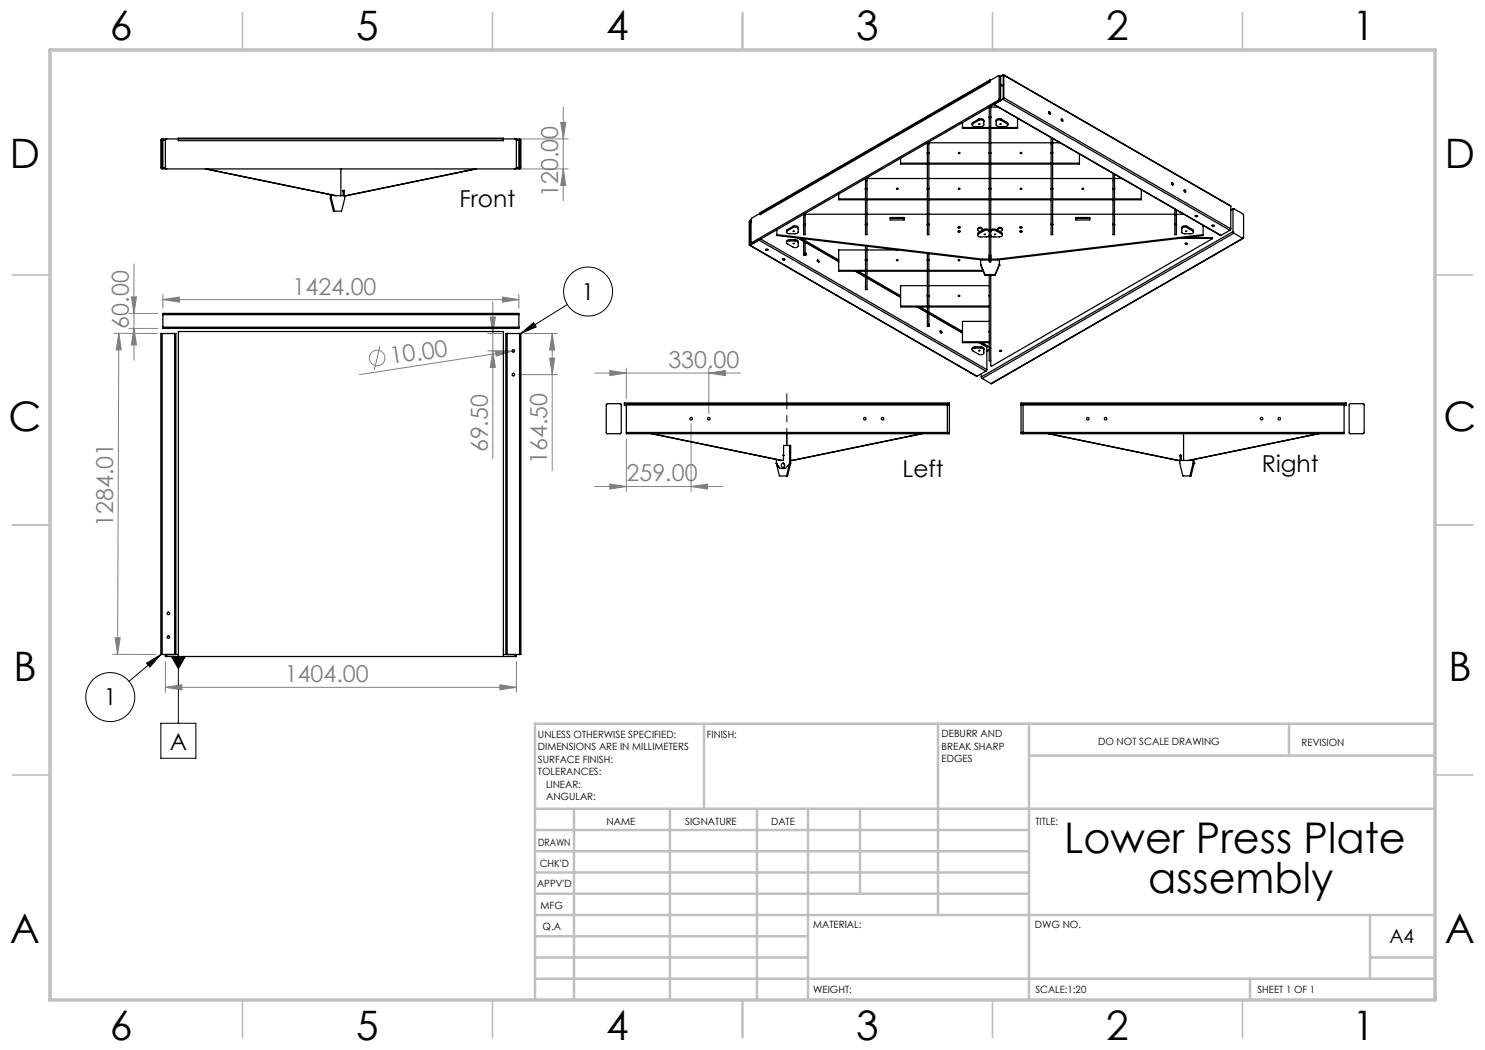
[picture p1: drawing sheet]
<svg xmlns="http://www.w3.org/2000/svg" width="297mm" height="210mm" viewBox="0 0 297 210" stroke-linecap="round" stroke-linejoin="round" font-family="sans-serif">
<g fill="none" stroke="#808080" stroke-width=".2">
<path d="M104 27.8h9.7M104 33.8h9.7M112.1 24.5h1.1l-.5 3.3zM112.7 21.4v18.7M112.7 33.8l.5 3.3h-1.1zM26.3 59.4h1l-.5 3.3zM26.8 52.8v19.2M32.6 59.9l3.3-.5v1zM32.6 58.9v2.8M32.6 59.9h71.2M100.5 59.4l3.3 .5-3.3 .5zM103.8 58.9v2.8"/>
<path d="M22.8 66.7h8.6M23.8 66.7l-.3 64.2M23.8 66.7l.5 3.3h-1.1zM25.8 62.7h5.8M25.8 65.7h5.8M26.8 65.7l.5 3.3h-1zM76 69.3l-1.1 4.6M97.6 66.7h2.8M97.6 70.2h4.1M98.1 63.4h1l-.5 3.3zM98.6 60.4v31.4M98.6 70.2l.5 3.3h-1z"/>
<path d="M99.1 70.2h3.3l-3.2 1zM102.9 70.1l-31 4.8M103.7 74.9h7.7M104.9 66.7h6.5M109.9 71.6h1l-.5 3.3zM110.4 66.7v27.4M110.4 66.7l.5 3.3h-1zM118.9 74.6h29.2M122 74.1l3.3 .5-3.3 .5zM125.3 73.6v6.1M141.8 74.6l3.3-.5v1zM141.8 73.6v9.1"/>
<path d="M118.9 97.3h25.7M122 96.8l3.3 .5-3.3 .5zM125.3 87.7v10.6M138.2 97.3l3.3-.5v1zM138.2 84.7v13.6M22.5 130.9h8.7M23 127.6h1l-.5 3.3zM33.1 137.5l3.3-.5v1zM33.1 132.3v6.2M33.1 137.5h70.2M100 137l3.3 .5-3.3 .5zM103.3 132.3v6.2"/>
<circle cx="75.4" cy="71.6" r="1.56"/>
</g>
<g fill="none" stroke="#000" stroke-width=".2">
<path d="M104.2 66.7l2.5-2.2 .5 .9zM113.5 60.9l-9.3 5.8M29.3 132.6l2.9-1.7-2.2 2.5zM32.2 130.9l-6.4 5.4M34.3 131.3h2.8l-1.4 2.5zM35.7 131.3v13.4M32.2 144.7h7v7h-7z"/>
<circle cx="117.6" cy="58.3" r="4.9"/>
<circle cx="22.1" cy="139.4" r="4.9"/>
</g>
<path d="M157.4 78.7v10" fill="none" stroke="#000" stroke-width=".2" stroke-dasharray="15.2 1.3 1.3 1.3" stroke-dashoffset="12.1"/>
<g fill="none" stroke="#c0c0c0" stroke-width=".35">
<path d="M48.5 2.5v7.5M98.5 2.5v7.5M148.5 2.5v7.5M198.5 2.5v7.5M248.5 2.5v7.5M2.5 55h7.5M287 55h7.5M2.5 105h7.5M287 105h7.5M2.5 155h7.5M287 155h7.5M48.5 200v7.5"/>
<path d="M98.5 200v7.5M148.5 200v7.5M198.5 200v7.5M248.5 200v7.5"/>
</g>
<g fill="none" stroke="#c0c0c0" stroke-width=".5">
<path d="M140.8 144.8v17M187.6 144.8v38.2M205.8 144.8v55.2M205.8 151.1h81.2M257.8 144.8v6.3M287 144.8h-180v55.2M107 161.8h180M107 178.8h98.8M107 174.5h98.8M107 170.3h98.8M107 166h98.8M114.8 161.8v38.2"/>
<path d="M134 161.8v38.2M151.4 161.8v38.2M161.6 161.8v38.2M172 161.8v17M107 195.8h180M107 191.5h54.6M107 187.3h54.6M107 183h180M250 195.8v4.2M274 191.5h13M274 183v12.8"/>
</g>
<path d="M10 10h277v190h-277z" fill="none" stroke="#c0c0c0" stroke-width=".7"/>
<path d="M104.2 66.7l2.5-2.2 .5 .9zM29.3 132.6l2.9-1.7-2.2 2.5zM34.3 131.3l1.4 2.5 1.4-2.5z" fill="#000"/>
<g fill="#808080">
<path d="M99.1 70.2h3.3l-3.2 1z"/>
<path d="M33.1 137.5l3.3-.5v1zM100 137l3.3 .5-3.3 .5zM122 96.8l3.3 .5-3.3 .5zM138.2 97.3l3.3-.5v1zM122 74.1l3.3 .5-3.3 .5zM141.8 74.6l3.3-.5v1z"/>
<path d="M32.6 59.9l3.3-.5v1zM100.5 59.4l3.3 .5-3.3 .5z"/>
<path d="M23.8 66.7l.5 3.3h-1.1zM23 127.6h1l-.5 3.3z"/>
<path d="M112.1 24.5h1.1l-.5 3.3zM112.7 33.8l.5 3.3h-1.1zM26.3 59.4h1l-.5 3.3zM26.8 65.7l.5 3.3h-1zM98.1 63.4h1l-.5 3.3zM98.6 70.2l.5 3.3h-1zM110.4 66.7l.5 3.3h-1zM109.9 71.6h1l-.5 3.3z"/>
</g>
<g fill="none" stroke="#000" stroke-width=".25">
<path d="M198 16l.1 .1M199.8 15.1l.3 .3M199.8 19.7l-.1 .4M199.8 15.3l-.1-.1-49.3 28.4-.2 .3v4.5l.2 .1M199.8 19.7l.3 .2M199.8 15.3v4.4M199.8 15.3l.3 .1M200.1 19.9l-.2 .3M200.1 15.4v4.5M200.1 17l.6 .3M200.1 16.8l.6 .4M200.6 15.1h.1"/>
<path d="M200.6 19.9l-1.8 1 45.4 26.2M200.6 15.1l-.5 .2M200.6 19.9l45.4 26.2M200.7 15.1v4.5l-.6 .4M200.7 14.9l45.5 26.4M200.8 15.1l-.2-.2-.6 .4M200.8 19.5l-.2 .4M200.8 15.1v4.4M200.8 19.5l45.4 26.3M200.8 15.1l45.4 26.2M32.2 27.9l71.7-.1 .3 .2v5.5l-.3 .3h-71.5l-.2-.3zM32.6 33.5v.1"/>
<path d="M32.6 27.9v.1M32.6 28v5.5M32.6 28h.5M32.6 33.5h.5M33.1 33.5l.2 .3M33.1 28v5.5M33.1 27.9l-.8 .1v5.6h.8M33.3 27.8l-.2 .2M35.7 27.6h65v.5h-65zM41.1 33.8l25.9 5.3h2.3l26-5.3M41.3 33.8l25.9 5.3M66.1 39.7h.2"/>
<path d="M66.1 38.9v.8M66.1 39.7h.1M66.3 39.7l.6 2.5M66.3 39v.7M68.2 33.8v5.3M68.6 38.2v.9M68.6 38.2h.2M68.8 38.2v.9M68.9 38.1h-.3v.1M68.9 39.1v.6l-.6 2.5h-1.6l-.6-2.5M95.1 33.8l-26 5.3M103 27.8l.3 .2"/>
<path d="M103.3 27.9l.7 .1v5.6h-.7M103.3 33.5l-.3 .3M103.3 28v5.5M103.3 28h.5M103.3 33.5h.5M103.8 33.5v.1M103.8 27.9v.1M103.8 28v5.5M167.7 39.8h5.4M167.7 38.8v1.2h5.4M173.1 37.7v.1M173.1 36.1h.3"/>
<path d="M173.4 37.7v.1M173.4 35.5v11.4h-.3v-11.2M173.4 39.8h12.1M173.4 35.7h12.1M173.4 40h12.1M179.3 37.8h.2M180.1 32.6h5.4M180.1 31.7v1.1h5.4M185.5 37.7v.1M185.5 30.5v.2M185.5 28.7h.3M185.8 37.7v.1"/>
<path d="M185.8 30.5v.2M185.8 28.4v18.5h-.3v-18.3M185.8 39.8h12.1M185.8 35.7h12.1M185.8 40h12.1M185.8 32.6h12.1M185.8 28.6h12.1M185.8 32.8h12.1M191.7 37.8h.2M191.7 30.7h.2M192.5 25.5h5.4M192.5 24.5v1.2h5.4"/>
<path d="M194.6 24.5l-.2 .5M194.6 24.5v.2M195.7 24.1l.6-.1 .5 .3M195.7 23.8l.6-.1 .4 .3v1.1l-.5 .2-1.6-.1a.25 .25 0 0 1-.2-.3 .25 .25 0 0 1 .2-.2M195.7 23.8v.3M195.7 24.1l-1.1 .6M195.7 23.8l-1.1 .7M197.9 23.4v.1M197.9 37.7v.1M197.9 30.5v.2M197.9 21.6h.3M198.2 23.4v.1"/>
<path d="M198.2 37.7v.1M198.2 30.5v.2M198.2 21.3v31.1h-.3v-31M198.2 25.5h5.3M198.2 21.4h1.4M198.2 39.8h12M198.2 35.7h12M198.2 40h12M198.2 32.6h12M198.2 28.6h12M198.2 32.8h12M198.7 20.9l45.5 26.2"/>
<path d="M199.7 20.1l.2 .1M199.7 20.1l-49.3 28.4M199.9 20.2l-49.2 28.5M200.3 24.1l-.7-.1-.4 .3M200.3 23.8l-.6-.1-.4 .3v1.1l.5 .2 1.6-.1a.25 .25 0 0 0 .2-.3 .25 .25 0 0 0-.2-.2M200.3 23.8v.3M200.3 24.1l1.1 .6M200.3 23.8l1.1 .7M201.4 24.5l.2 .5M201.4 24.5v.2M203.5 23.7v2h-5.3M204.1 37.8h.2"/>
<path d="M204.1 30.7h.2M209.7 22.4l.3 .4M209.8 22.6l.2 .1M209.8 22.4a.21 .21 0 0 1 .3 .1 .21 .21 0 0 1-.3 .2zM210.2 37.7v.1M210.2 30.5v.2M210.2 28.7h.3M210.2 27.5v19.4h.3v-19.2M210.5 37.7v.1M210.5 30.5v.2M210.5 39.8h12.1M210.5 35.7h12.1"/>
<path d="M210.5 40h12.1M210.5 32.6h5.4M210.5 28.6h1.5M212.3 23.9l.2 .4M212.3 24l.2 .2M212.3 23.8a.21 .21 0 0 1 .3 .2 .21 .21 0 0 1-.2 .2zM215.9 30.8v2h-5.4M216.5 37.8h.2M222.6 37.7v.1M222.6 34.7v12.2h.3v-12M222.6 36.1h.3M222.9 37.7v.1"/>
<path d="M222.9 39.8h5.4M222.9 35.7h1.5M228.3 38v2h-5.4M234.3 36.6l.2 .4M234.3 36.8l.3 .1M234.4 36.6a.21 .21 0 0 1 .3 .1 .21 .21 0 0 1-.3 .2zM236.8 38.1l.3 .3M236.8 38.2l.3 .1M236.9 38a.21 .21 0 0 1 .3 .1 .21 .21 0 0 1-.3 .3zM149.9 49l45.5 26.2M150 48.9h.1M150 44.4l.2 .1"/>
<path d="M150 44.4v4.5M150 44.3v.1M150 49l1.8-1 45.4 26.2M150 49l45.4 26.2M150 44.3l.2 .1M150.2 44l-.4 .4v4.5l.2 .1M150.2 44.2l-.2 .1M150.3 48.5l.4 .2M150.4 48.5l.3 .2M150.5 48.7l-.5 .2M152 42.5l46-26.5v.4l-46 26.5zM152.1 47.8l45.3 26.1"/>
<path d="M153.1 49.9h.5M153.2 49.9v-.1a.21 .21 0 0 1 .3 0 .21 .21 0 0 1 .1 .3 .21 .21 0 0 1-.4 0zM155.4 46.9l41.1 4.9M155.4 46v1.1l41.1 4.9M156.5 51.8h.4M156.5 51.8h.1a.21 .21 0 0 1 .3-.1 .21 .21 0 0 1 0 .3 .21 .21 0 0 1-.3 0zM157.5 45.9l-.2 .5M157.5 45.9v.3M157.9 47.9l-.5 .2-.1 .4M157.9 48.2h1.1M157.9 47.9v.3M157.9 47.9h1.1"/>
<path d="M158.6 45.5l.6-.1 .4 .4M158.6 45.3l.5-.1 .5 .2v1.2l-.6 .2-1.6-.2a.25 .25 0 0 1-.1-.2 .25 .25 0 0 1 .2-.2M158.6 45.3v.2M158.6 45.5l-1.1 .7M158.6 45.3l-1.1 .6M159 47.9l.6 .3v1l-.2 .3h-.7l-1.2-.7a.36 .36 0 0 1-.1-.5 .36 .36 0 0 1 .5-.1M159 48.2l.5 .1 .1 .2M159 47.9v.3M159.6 47.6l1.1 .7M159.7 47.6l1 .6M160.3 47.7l.4 .2M160.7 44.8v.2"/>
<path d="M160.7 47.7v3.4h.3v-3.3M160.7 43h.3M161 44.8v.2M161 50.5l.3 .4-.1 .1-.2-.1M161 50.6l.2 .4M161 48.4l6.7 3.8M161 50.8l.2 .1M161 42.7v4.2h-.3v-4M161 42.8h12.1M161 48.1l6.7 3.9M161 48.4l6.7 3.9M163.5 52l.2 .4"/>
<path d="M163.5 52.2l.2 .1M163.5 52a.21 .21 0 0 1 .3 .1 .21 .21 0 0 1-.2 .3zM167.7 54.1h5.4M171.1 54.2l2 1.2M171.2 54.2l1.9 1.1M171.6 54.2l1.5 .9M173.1 52v.1M173.1 44.8v.2M173.1 49.2v8.7h.3v-8.6M173.1 50h-5.4v4.2h5.4M173.4 52v.1M173.4 44.8v.2"/>
<path d="M173.4 55.5l6.7 3.9M173.4 54.1h12.1M173.4 50h6.2M173.4 54.2h12.1M173.4 42.8h12.1M173.4 55.3l6.7 3.8M173.4 55.6l6.7 3.9M178 43.5h2.8v.5h-2.8zM178 43.7h2.8M179.3 52.1h.2M185.5 52v.1M185.5 59.1v.1"/>
<path d="M185.5 44.8v.2M185.5 50.7v14.6h.3v-14.6M185.5 57.1h-5.4v4.3h5.4M185.8 52v.1M185.8 59.1v.1M185.8 44.8v.2M185.8 54.1h10.8M185.8 54.2h10.8M185.8 57.1h12.1M185.8 42.8h12.1M191.6 46.4h.4M191.6 45.5h.4"/>
<path d="M191.7 52.1h.2M191.7 59.3h.2M195.5 46l.2-.3 .3-.1 .5 .4M195.7 46.8a.36 .36 0 0 0-.1 .5 .36 .36 0 0 0 .5 .1h1.4l.4-.4M195.7 46.5l-.2 .5M195.7 46.5v.3M196.1 53h.1M196.1 52v1M196.1 52.9l.9 2M196.1 53l.9 2.1M196.3 46.2a.43 .43 0 0 0 0-.6 .43 .43 0 0 0-.6 0 .43 .43 0 0 0 .1 .6h.4M196.5 51.8h1.4"/>
<path d="M196.5 51.8v.2M196.5 52h1.4M196.8 46.1l.6-.1 .5 .4M196.8 45.9l.6-.1 .5 .3M196.8 45.9v.2M196.8 46.1l-1.1 .7M196.8 45.9l-1.1 .6M197 54.9h2M197 54.9v.2M197 55.1h2M197.9 59.1v.1M197.9 47.3v.1"/>
<path d="M197.9 51.1h.3M197.9 55.1v17.1h.3M197.9 51.3h.3M197.9 51.5h.3M198.2 47.3v.1M198.2 42.8h12M198.2 51.8h1.3M198.2 52h1.3M199 54.9v.2M199.2 46.1l-.6-.1-.4 .4M199.2 45.9l-.6-.1-.4 .3M199.2 45.9v.2"/>
<path d="M199.2 46.1l1.1 .7M199.2 45.9l1.1 .6M199.5 51.8v.2M199.5 46l.2-.3 .3-.1 .5 .4M199.7 46.2a.42 .42 0 0 1 0-.6 .42 .42 0 0 1 .6 0 .42 .42 0 0 1-.1 .6h-.4M199.9 53h.1M199.9 52v1M199.9 53l-.9 2.1M199.9 52.9l-.9 2M200.3 46.8a.36 .36 0 0 1 .1 .5 .36 .36 0 0 1-.5 .1h-1.4l-.3-.4M200.3 46.5l.2 .5M200.3 46.5v.3"/>
<path d="M204 46.4h.4M204 45.5h.4M210.2 44.8v.2M210.5 44.8v.2M210.5 42.8h12.1M215.2 43.5h2.8v.5h-2.8zM215.2 43.7h2.8M222.6 44.8v.2M222.9 44.8v.2M222.9 42.8h12.1M235 44.8v.2M235 41.8v5.1h.3v-4.9"/>
<path d="M235 43h.3M235.3 44.8v.2M235.3 42.8h1.4M236.3 47.6h6M236.9 47.6h5.4M237.1 48.7h.3M237.1 48.7l.1 .1 .1-.1M237.4 45.5l-.6-.1-.4 .4M237.4 45.3l-.5-.1-.5 .2v1.2l.6 .2 1.6-.2a.25 .25 0 0 0 .1-.2 .25 .25 0 0 0-.2-.2M237.4 45.5l1.1 .7M237.4 45.3v.2M237.4 45.3l1.1 .6"/>
<path d="M238.5 45.9l.2 .5M238.5 45.9v.3M239.1 43.1h.4M239.1 43.1h.1a.22 .22 0 0 1 .3 0 .22 .22 0 0 1-.1 .3 .22 .22 0 0 1-.3-.1zM240.6 45.1v2l-41.1 4.9M240.6 46.9l-41.1 4.9M240.7 45.1l-.1 .1M240.8 45.2l-.2 .1M242.3 47.6l.2 .1-44.2 25.5-.1-.1v-18M242.3 47.6l.2 .1M242.3 47.6h.1M242.4 45.1h.5"/>
<path d="M242.4 45.1l.1-.1a.22 .22 0 0 1 .3 0 .22 .22 0 0 1 0 .4 .22 .22 0 0 1-.3-.1zM246 46.1l-1.8 1M246.2 45.8l-.2 .3M246.2 41.3v4.5M246.6 41.8l.2-.1 1.9 1.3v4.6l-.2 .1M246.6 46.3l.2 .3M246.6 41.8v4.5M246.6 46.3l-50.4 29.1M246.6 41.8l-.4 .3M246.6 41.7l-.4 .3M246.8 46.6l1.7 1.1M246.8 46.6l-50.4 29.1"/>
<path d="M248.5 47.7l-50.3 29M248.7 47.7l-50.5 29M32.4 66.7h-.2v64.2h.2M32.4 66.7h2.5M32.4 66.7v64.2M32.6 65.4v.3h71.2v-.3M32.6 62.9v-.2h71.2v.2M32.6 62.9v2.5M32.6 62.9h71.2M32.6 65.4h71.2M34.9 66.7h.3v64.2M34.9 66.7v64.2"/>
<path d="M101.4 66.7h-.2v64.2M101.4 66.7v64.2M101.4 66.7h2.5M103.8 62.9v2.5M103.9 66.7h.3v64.2h-.3M103.9 66.7v64.2M180.1 61.2h5.4M183.4 61.4l2.1 1.2M183.6 61.4l1.9 1.1M184 61.4l1.5 .8M185.8 64.8v.4M185.8 62.7l6.7 3.8"/>
<path d="M185.8 61.2h12.1M185.8 61.4h12.1M185.8 62.4l6.7 3.9M185.8 62.7l6.7 3.9M188 66.2l.3 .4M188 66.4l.3 .1M188.1 66.2a.21 .21 0 0 1 .3 .1 .21 .21 0 0 1-.3 .2zM192.5 68.4h5.4M195 69.4l-.5 .2-.1 .4M195 69.6h1.2M195 69.4v.2M195 69.4h1.2"/>
<path d="M195.8 68.5l1.6 .9M196 68.5l1.4 .9M196.2 69.4l.6 .3v1l-.3 .2h-.7l-1.2-.7a.36 .36 0 0 1-.1-.5 .36 .36 0 0 1 .5-.1M196.2 69.6l.3 .1 .3 .3M196.2 69.4v.2M196.2 75.4l.2 .3M196.2 74.8v.6M196.4 68.5l1.5 .9M196.4 75.7l1.8 1M197.2 74.2l-1.8 1M197.4 73.9l-.2 .3M197.4 69.4v4.5"/>
<path d="M197.9 66.3v.1M197.9 69.9l-.5 .3M197.9 64.3h-5.4v4.2h5.4M197.9 70l-.5 .3M199.9 70.2h.4M200 70.1l.1 .1 .1-.1M121.3 80.8l2.7-.1 .2 .2 .1 5.6-.2 .2h-2.6l-.2-.1zM125.3 86.5v.2h64.6v-.2M125.3 81h64.6M125.3 86.5h64.6M125.3 81v5.5M130.3 86.7l25.9 5.4h.5v-.9"/>
<path d="M130.5 86.7l25.9 5.4M155.3 92.7h.1M155.3 92.7l.6 2.5h1.6l.6-2.5M155.3 92.7l.7 1h1.1l.8-1M155.3 91.9v.8M156.4 92.7a.38 .38 0 0 1 .5 .4 .38 .38 0 0 1-.5 .3l-.1-.3zM156.6 92.6h.1M156.6 93.5h.1M156.6 92.6a.48 .48 0 0 1 .3 .5 .48 .48 0 0 1-.3 .4M156.6 91.1h.2M156.7 91v.2M156.7 91v-1.9h1.4v3.6"/>
<path d="M157.4 86.7v2.4M157.9 89.1v3.6M157.9 92.7l-.6 2.5M157.9 92.7h.2M157.9 92.7h.1M184.3 86.7l-26 5.4M184.5 86.7l-26.4 5.4M189.5 80.7v6M189.9 80.7v.3M189.9 80.7h-64.6v.3M189.9 80.7v-.1h-65v.5h.4M189.9 81v5.5"/>
<path d="M204.2 86.5v.2h64.6v-.2M204.2 80.7v.3M204.2 80.7h64.6v.3M204.2 81h64.6M204.2 86.5h64.6M204.2 80.7v-.1h65v.5h-.4M204.2 81v5.5M204.6 80.7v6M209.6 86.7l26.2 5.4M236 92.1v.6l.6 2.5h1.6l.6-2.5M236 91.1l.3-.1v.2M236 91.2v.9"/>
<path d="M236 91.2h.3M236.3 91.2v.9M236.7 86.7v5.4M238.6 92.7h.2M238.6 91.9v.8M238.6 92.7l-.6 2.5M238.8 91.9v.8M238.8 92.7h.1M263.6 86.7l-25.9 5.4M263.8 86.7l-25.9 5.4h-2.4M268.8 81v5.5M269.9 80.8l2.7-.1 .2 .2v5.6l-.1 .2h-2.6l-.2-.1z"/>
<path d="M32.4 130.9h3.3M33.1 130.9v.4h.2M33.3 131.3h69.7M33.3 130.9v.4M35.7 131.3v-65h65v65M100.7 130.9h3.2M103 130.9v.4M103.3 130.9v.4h-.3"/>
<circle cx="68.8" cy="38.1" r=".07"/>
<circle cx="179.5" cy="37.7" r=".14"/>
<circle cx="191.8" cy="30.6" r=".14"/>
<circle cx="191.8" cy="37.7" r=".14"/>
<circle cx="195.9" cy="24.8" r=".11"/>
<circle cx="200.1" cy="24.8" r=".11"/>
<circle cx="204.2" cy="30.6" r=".14"/>
<circle cx="204.2" cy="37.7" r=".14"/>
<circle cx="216.6" cy="37.7" r=".14"/>
<circle cx="158.8" cy="46.3" r=".11"/>
<circle cx="158.8" cy="48.7" r=".11"/>
<circle cx="179.4" cy="52" r=".14"/>
<circle cx="191.8" cy="52" r=".14"/>
<circle cx="191.8" cy="59.2" r=".14"/>
<circle cx="191.8" cy="45.5" r=".18"/>
<circle cx="191.8" cy="46.3" r=".18"/>
<circle cx="197" cy="46.9" r=".11"/>
<circle cx="199.1" cy="46.9" r=".11"/>
<circle cx="204.2" cy="46.3" r=".18"/>
<circle cx="204.2" cy="45.5" r=".18"/>
<circle cx="237.2" cy="48.7" r=".17"/>
<circle cx="237.3" cy="46.3" r=".11"/>
<circle cx="102.7" cy="74.9" r=".25"/>
<circle cx="102.7" cy="70.2" r=".25"/>
<circle cx="195.9" cy="70.1" r=".11"/>
<circle cx="200.1" cy="70.1" r=".17"/>
<circle cx="138.2" cy="83.7" r=".25"/>
<circle cx="141.8" cy="83.7" r=".25"/>
<circle cx="173" cy="83.7" r=".25"/>
<circle cx="176.5" cy="83.7" r=".25"/>
<circle cx="217.6" cy="83.7" r=".25"/>
<circle cx="221.1" cy="83.7" r=".25"/>
<circle cx="236" cy="91.1" r=".07"/>
<circle cx="252.3" cy="83.7" r=".25"/>
<circle cx="255.9" cy="83.7" r=".25"/>
<circle cx="33.7" cy="122.7" r=".25"/>
<circle cx="33.7" cy="127.4" r=".25"/>
</g>
<g font-size="8.5">
<text x="212.8" y="170.5">Lower Press Plate</text>
<text x="229.6" y="178.6">assembly</text>
</g>
<g font-size="8.1">
<text x="22" y="8">6</text>
<text x="71.2" y="8">5</text>
<text x="121.2" y="8">4</text>
<text x="171.3" y="8">3</text>
<text x="221.3" y="8">2</text>
<text x="270.5" y="8">1</text>
<text x="2" y="33.6">D</text>
<text x="289" y="33.6">D</text>
<text x="1.7" y="86.1">C</text>
<text x="288.7" y="86.1">C</text>
<text x="2.7" y="136.1">B</text>
<text x="289.7" y="136.1">B</text>
<text x="2" y="188.6">A</text>
<text x="289" y="188.6">A</text>
<text x="22" y="208">6</text>
<text x="71.2" y="208">5</text>
<text x="121.2" y="208">4</text>
<text x="171.3" y="208">3</text>
<text x="221.3" y="208">2</text>
<text x="270.5" y="208">1</text>
</g>
<g font-size="4.7">
<text x="91.9" y="41.3">Front</text>
<text x="116.3" y="60">1</text>
<text x="180.5" y="95.4">Left</text>
<text x="252.4" y="94.5">Right</text>
<text x="20.8" y="141.1">1</text>
<text x="34" y="149.9">A</text>
</g>
<g font-size="4.7" fill="#808080">
<text x="111.6" y="39.4" transform="rotate(-90 111.6 39.4)">120.00</text>
<text x="58.5" y="58.9">1424.00</text>
<text x="25.8" y="65.7" transform="rotate(-90 25.8 65.7)">60.00</text>
<text x="78.2" y="72.9" transform="rotate(-9 78.2 72.9)">10.00</text>
<text x="133.7" y="73.6">330.00</text>
<text x="97.6" y="90.5" transform="rotate(-90 97.6 90.5)">69.50</text>
<text x="109.4" y="92.8" transform="rotate(-90 109.4 92.8)">164.50</text>
<text x="125.3" y="96.3">259.00</text>
<text x="22.6" y="105.4" transform="rotate(-90 22.6 105.4)">1284.01</text>
<text x="57" y="136.5">1404.00</text>
</g>
<text font-size="3.9" x="277.9" y="188.5">A4</text>
<g font-size="2">
<text x="107.6" y="147.6">UNLESS OTHERWISE SPECIFIED:</text>
<text x="141.4" y="147.6">FINISH:</text>
<text x="188.3" y="147.5">DEBURR AND</text>
<text x="188.3" y="150">BREAK SHARP</text>
<text x="219.6" y="149">DO NOT SCALE DRAWING</text>
<text x="260.3" y="149.2">REVISION</text>
<text x="107.6" y="150.1">DIMENSIONS ARE IN MILLIMETERS</text>
<text x="107.6" y="152.6">SURFACE FINISH:</text>
<text x="107.6" y="155.1">TOLERANCES:</text>
<text x="188.3" y="152.5">EDGES</text>
<text x="109.2" y="157.6">LINEAR:</text>
<text x="109.2" y="160.1">ANGULAR:</text>
<text x="121.3" y="165">NAME</text>
<text x="137" y="164.9">SIGNATURE</text>
<text x="154.2" y="164.9">DATE</text>
<text x="207.1" y="164.9">TITLE:</text>
<text x="107.6" y="169.1">DRAWN</text>
<text x="107.9" y="173.3">CHK'D</text>
<text x="107.4" y="177.4">APPV'D</text>
<text x="108.1" y="181.8">MFG</text>
<text x="108.5" y="186">Q.A</text>
<text x="162.6" y="185.5">MATERIAL:</text>
<text x="207" y="185.5">DWG NO.</text>
<text x="162.6" y="198.5">WEIGHT:</text>
<text x="207.1" y="198.6">SCALE:1:20</text>
<text x="251.5" y="198.6">SHEET 1 OF 1</text>
</g>
</svg>
